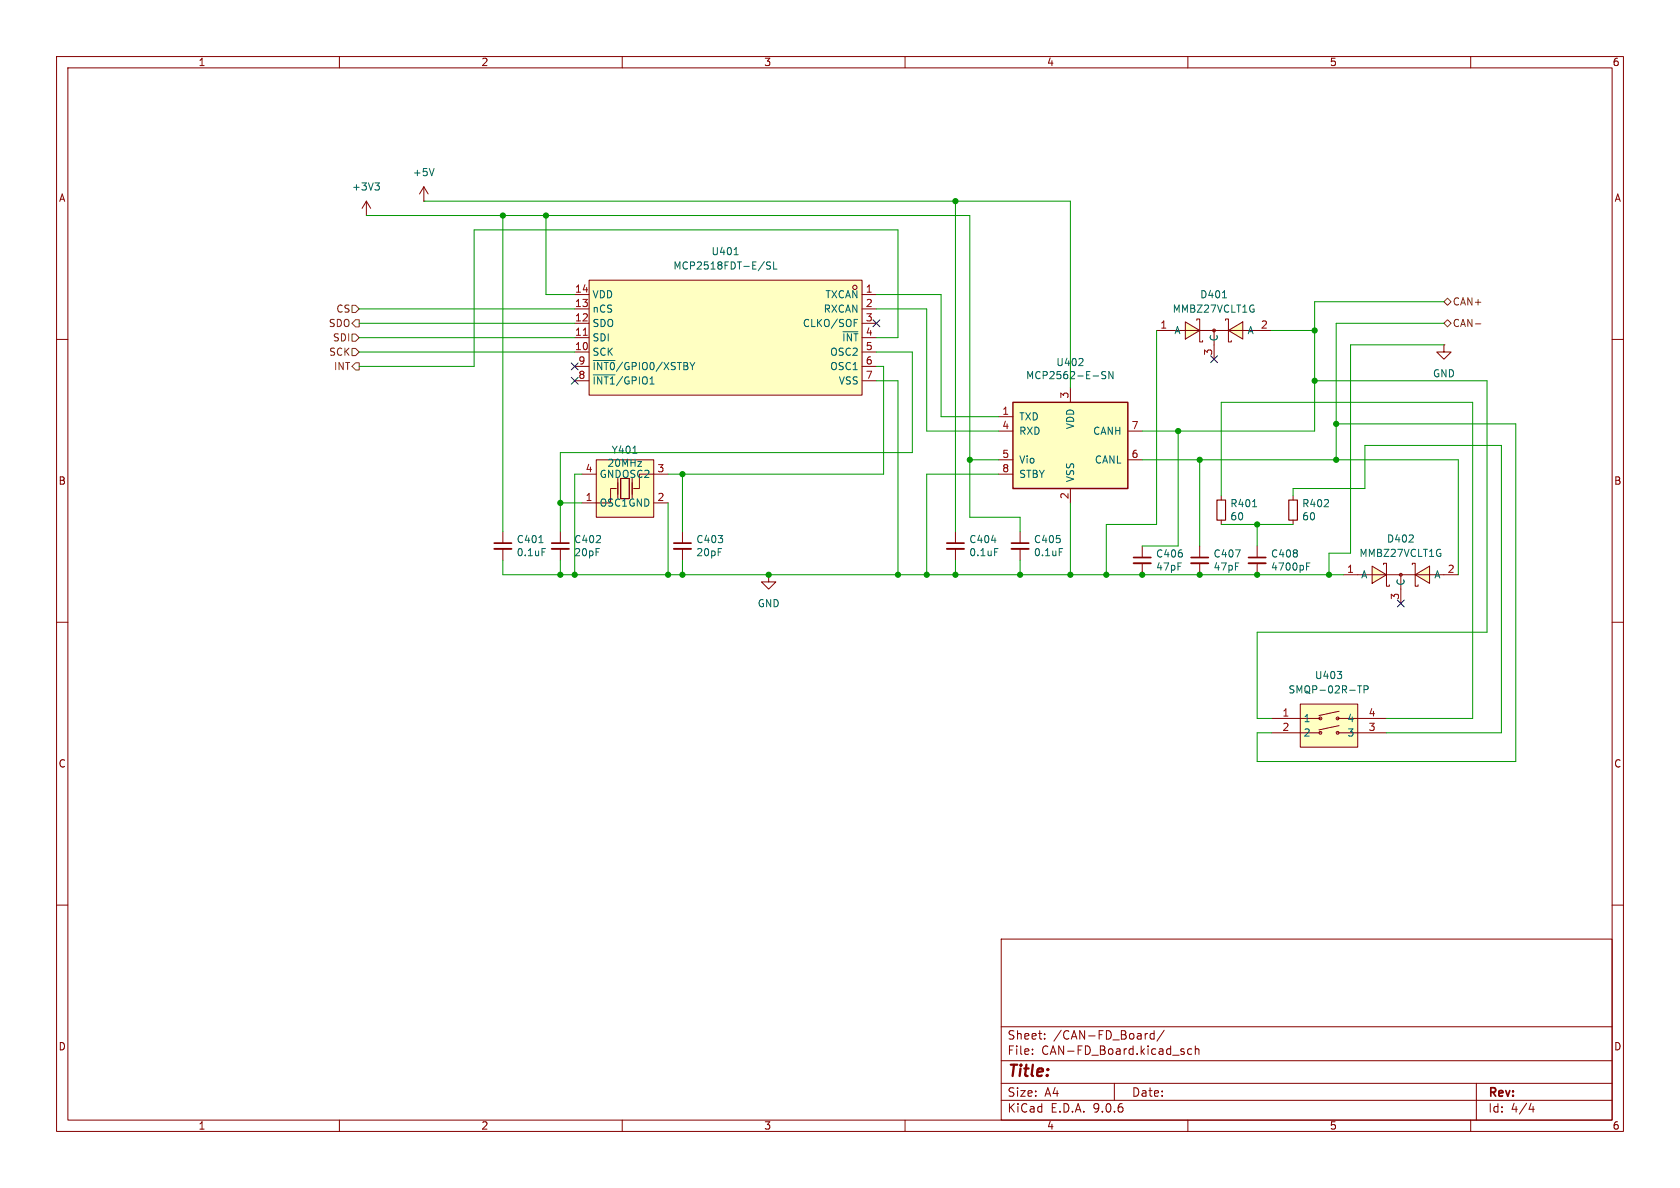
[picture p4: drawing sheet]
<svg xmlns="http://www.w3.org/2000/svg" width="297mm" height="210mm" viewBox="0 0 297 210" stroke-linecap="round" stroke-linejoin="round" font-family="sans-serif">
<g fill="none" stroke="#840000" stroke-width=".18">
<path d="M10 10h277v190h-277zM12 12h273v186h-273zM60 10v2M110 10v2M160 10v2M210 10v2M260 10v2M10 60h2M285 60h2M10 110h2M285 110h2M10 160h2"/>
<path d="M177 166h108v32h-108zM285 160h2M60 198v2M110 198v2M160 198v2M177 194.5h108M177 191.5h108M177 187.5h108M177 181.5h108M182.5 186.3v.1M182.5 185.5v.1M184.7 183.6v.1"/>
<path d="M184.7 182.8v.1M197 191.5v3M202.7 182.7h.2M204 182.8l-.4-.1-.3 .3v.4l.2 .2h.5M204 182.2v1.5M205.8 182.1l-1.3 2M209.2 185.9l.2 .2-.2 .3M209.2 185.4l.1 .1M210 198v2M210.7 185.5l-.5-.1-.2 .3v.4l.1 .2h.6M211.3 185.5l.2-.1 .4 .1 .1 .9M211.3 184.9v1.5"/>
<path d="M260 198v2M261 191.5v6.5M270.7 195l-.4 1.1h.9M271 195.6v1"/>
</g>
<g fill="#ffffc2">
<path d="M209.5 56.9l2.6 1.5-2.6 1.5z"/>
<path d="M217.2 58.4l2.5-1.5v3z"/>
</g>
<g fill="none" stroke="#840000" stroke-width=".18">
<path d="M204.5 58.4h20.3M209.5 56.9l2.6 1.5-2.6 1.5zM211.6 56.6v-.2h.5v4.1h.5v-.3M214.6 58.4v5.1M216.7 56.6v-.2h.5v4.1h.5v-.3M217.2 58.4l2.5-1.5v3z"/>
<circle cx="214.6" cy="58.4" r=".25"/>
</g>
<path d="M216.1 52.6h.7" fill="none" stroke="#006464" stroke-width=".18"/>
<path d="M104.1 49.5h48.3v20.4h-48.3z" fill="#ffffc2"/>
<g fill="none" stroke="#840000" stroke-width=".18">
<path d="M101.6 52.1h2.5M101.6 54.6h2.5M101.6 57.2h2.5M101.6 59.7h2.5M104.1 49.5h48.3v20.4h-48.3zM152.4 52.1h2.5M152.4 54.6h2.5M152.4 57.2h2.5M152.4 59.7h2.5M101.6 62.2h2.5M101.6 64.8h2.5M101.6 67.3h2.5"/>
<path d="M152.4 62.2h2.5M152.4 64.8h2.5M152.4 67.3h2.5M99.1 94v2M99.1 97v2.1"/>
<circle cx="151.1" cy="50.8" r=".38"/>
</g>
<path d="M129.8 45h.7M136.2 46.4l-.5-.1-.1 .1v.4l.5 .2 .1 .3-.2 .3-.5-.1M136.8 46.3v1.3h.6M149 58.6h2.7M151 57.1h.4M151 56.5h.6M104.9 63.7h3.8M104.9 66.3h3.8" fill="none" stroke="#006464" stroke-width=".18"/>
<path d="M103.1 59.3h.7" fill="none" stroke="#a90000" stroke-width=".18"/>
<path d="M97.5 96h3.1" fill="none" stroke="#840000" stroke-width=".3"/>
<path d="M97.5 97h3.1" fill="none" stroke="#840000" stroke-width=".33"/>
<g fill="#ffffc2">
<path d="M105.4 81.3h10.2v10.1h-10.2z"/>
<path d="M109.7 84.6h1.5v3.5h-1.5z"/>
</g>
<path d="M102.9 83.8h2.5M105.4 81.3h10.2v10.1h-10.2zM109 86.4h-1.1v2.5h-5M109.2 84.6v3.5M109.7 88.1v-3.5h1.5v3.5M109.7 84.6h1.5v3.5h-1.5zM111.8 84.6v3.5M115.6 88.9h2.5M118.1 83.8h-5.1v2.6h-1M120.6 94v2M120.6 97v2.1" fill="none" stroke="#840000" stroke-width=".18"/>
<path d="M111.9 80.1h.7" fill="none" stroke="#006464" stroke-width=".18"/>
<path d="M119.1 96h3.1" fill="none" stroke="#840000" stroke-width=".3"/>
<path d="M119.1 97h3.1" fill="none" stroke="#840000" stroke-width=".33"/>
<path d="M229.9 124.5h10.1v7.6h-10.1z" fill="#ffffc2"/>
<g fill="none" stroke="#840000" stroke-width=".18">
<path d="M224.8 127h8.6M224.8 129.5h8.6M229.9 124.5h10.1v7.6h-10.1zM236.5 127h8.6M236.5 129.5h8.6M236.7 125.7l-3.5 .8M236.7 128.3l-3.5 .7"/>
<circle cx="233.4" cy="127" r=".25"/>
<circle cx="233.4" cy="129.5" r=".25"/>
<circle cx="236.5" cy="127" r=".25"/>
<circle cx="236.5" cy="129.5" r=".25"/>
</g>
<path d="M236.4 118.7h.8l-.4 .5M237.1 119.3v.5M240 121.2h.7M240.4 121.2v1.3M241.1 121.9l.7-.1 .1-.1-.1-.3-.7-.2v1.3" fill="none" stroke="#006464" stroke-width=".18"/>
<g fill="#ffffc2">
<path d="M242.6 100.1l2.5 1.5-2.5 1.5z"/>
<path d="M250.2 101.6l2.5-1.5v3z"/>
</g>
<g fill="none" stroke="#840000" stroke-width=".18">
<path d="M255.3 61v1.2h1.2l-1.2 1.3-1.3-1.3h1.3M255.3 61h.1M244.6 99.8v-.2h.5v4h.5v-.2M249.7 99.8v-.2h.5v4h.5v-.2M237.5 101.6h20.3M242.6 100.1l2.5 1.5-2.5 1.5zM247.6 101.6v5.1M250.2 101.6l2.5-1.5v3z"/>
<circle cx="247.6" cy="101.6" r=".25"/>
</g>
<path d="M179.1 71.1h20.3v15.3h-20.3z" fill="#ffffc2"/>
<path d="M179.1 71.1h20.3v15.3h-20.3z" fill="none" stroke="#840000" stroke-width=".25"/>
<g fill="none" stroke="#840000" stroke-width=".18">
<path d="M64.8 38.1h.1M64.8 35.6l-.8 1.2M64.8 35.6l.7 1.2M64.8 35.6v2.5M74.9 35.6h.1M74.9 33l-.7 1.3M74.9 33l.8 1.3M74.9 33v2.6M176.5 73.7h2.6M176.5 76.2h2.6M189.2 68.6v2.5M199.4 76.2h2.5"/>
<path d="M88.9 94v2M88.9 97v2.1M168.9 94v2M168.9 97v2.1M176.5 81.3h2.6M176.5 83.8h2.6M180.3 94v2M180.3 97v2.1M189.2 86.4v2.5M199.4 81.3h2.5M201.9 96.5v2.1M201.9 99.6v2"/>
<path d="M212.1 96.5v2.1M212.1 99.6v2M215.9 87.6v.8M215.9 91.9v.8M222.2 96.5v2.1M222.2 99.6v2M228.6 87.6v.8M228.6 91.9v.8M135.9 101.6v1.3h1.3l-1.3 1.2-1.3-1.2h1.3M135.9 101.6h.1"/>
</g>
<g fill="none" stroke="#006464" stroke-width=".18">
<path d="M66.3 32.3h.8l-.5 .5M66.8 32.8l.3 .3v.3l-.3 .2M76.7 29.8l-.4 1.3M190.7 64.6h.8M191.4 63.5v.4M195.5 65.7h-.5l-.2 .1v.4l.6 .2 .1 .3-.3 .2h-.4M196.8 65.7v1.2l-.8-1.2v1.2M95.3 95.9h.7M95.8 97h.6M175.3 95.5h.8M175.8 97h.6M187.3 97h.6"/>
<path d="M218.4 97.2h.9l-.6 1.3M221.4 89.6h.8M231 99.5h.6M231 100.1h.4"/>
</g>
<path d="M87.4 96h3M167.4 96h3M178.8 96h3.1M200.4 98.6h3.1M210.6 98.6h3M220.7 98.6h3.1" fill="none" stroke="#840000" stroke-width=".3"/>
<path d="M87.4 97h3M167.4 97h3M178.8 97h3.1M200.4 99.6h3.1M210.6 99.6h3M220.7 99.6h3.1" fill="none" stroke="#840000" stroke-width=".33"/>
<path d="M215.1 88.4h1.6v3.5h-1.6zM227.8 88.4h1.6v3.5h-1.6z" fill="none" stroke="#840000" stroke-width=".2"/>
<path d="M62.2 54h.7l.6 .6-.6 .6h-.7zM62.2 57.2l.7-.7h.6v1.3h-.6zM62.2 59.1h.7l.6 .6-.6 .6h-.7zM255.3 57.2l.6-.7 .6 .7-.6 .6zM255.3 53.3l.6-.6 .6 .6-.6 .7zM260.8 57.2h1M62.2 61.6h.7l.6 .6-.6 .7h-.7zM62.2 64.8l.7-.7h.6v1.3h-.6z" fill="none" stroke="#725600" stroke-width=".18"/>
<g fill="none" stroke="#009600" stroke-width=".18">
<path d="M64.8 38.1h106.6v53.3h8.9v2.6M74.9 35.6h114.3v33M88.9 38.1v55.9M96.5 38.1v14h5.1M168.9 35.6v58.4M63.5 59.7h38.1M63.5 57.2h38.1M63.5 54.6h38.1M154.9 52.1h11.5v21.6h10.1M154.9 54.6h8.9v21.6h12.7M154.9 59.7h3.8v-19.1h-74.9v24.2h-20.3M204.5 58.4v34.3h-8.9v8.9"/>
<path d="M224.8 58.4h7.6M255.3 53.3h-22.9v22.9h-30.5M255.3 57.2h-19.1v24.1M63.5 62.2h38.1M154.9 62.2h6.4v17.8h-62.2v14M154.9 64.8h1.3v19h-38.1M154.9 67.3h3.8v34.3M208.3 76.2v20.3h-6.4M232.4 67.3h30.5v44.5h-40.7v15.2h2.6M236.2 74.9h31.8v59.7h-45.8v-5.1h2.6M255.3 61h-16.5v36.8h-3.9v3.8M88.9 99.1v2.5h148.6"/>
<path d="M99.1 99.1v2.5M99.1 88.9h3.8M102.9 83.8h-1.3v17.8M118.1 88.9v12.7M120.6 83.8v10.2M120.6 99.1v2.5M168.9 99.1v2.5M171.4 81.3h5.1M176.5 83.8h-12.7v17.8M180.3 99.1v2.5M189.2 88.9v12.7M201.9 81.3h55.9v20.3"/>
<path d="M212.1 81.3v15.2M215.9 92.7h12.7M215.9 87.6v-16.5h44.4v55.9h-15.2M222.2 92.7v3.8M228.6 87.6v-1.2h12.7v-7.7h24.1v50.8h-20.3"/>
</g>
<path d="M154.3 56.5l1.2 1.3M155.5 56.5l-1.2 1.3M101 64.2l1.2 1.2M101 66.7l1.2 1.2M102.2 64.2l-1.2 1.2M102.2 66.7l-1.2 1.2M214 62.9l1.2 1.2M215.2 62.9l-1.2 1.2M247 106.1l1.3 1.2M248.3 106.1l-1.3 1.2" fill="none" stroke="#000084" stroke-width=".18"/>
<g fill="#009600" stroke="#009600" stroke-width=".18">
<circle cx="168.9" cy="35.6" r=".46"/>
<circle cx="158.7" cy="101.6" r=".46"/>
<circle cx="163.8" cy="101.6" r=".46"/>
<circle cx="171.4" cy="81.3" r=".46"/>
<circle cx="168.9" cy="101.6" r=".46"/>
<circle cx="208.3" cy="76.2" r=".46"/>
<circle cx="180.3" cy="101.6" r=".46"/>
<circle cx="189.2" cy="101.6" r=".46"/>
<circle cx="195.6" cy="101.6" r=".46"/>
<circle cx="236.2" cy="81.3" r=".46"/>
<circle cx="236.2" cy="74.9" r=".46"/>
<circle cx="212.1" cy="101.6" r=".46"/>
<circle cx="201.9" cy="101.6" r=".46"/>
<circle cx="212.1" cy="81.3" r=".46"/>
<circle cx="232.4" cy="67.3" r=".46"/>
<circle cx="88.9" cy="38.1" r=".46"/>
<circle cx="99.1" cy="101.6" r=".46"/>
<circle cx="222.2" cy="92.7" r=".46"/>
<circle cx="222.2" cy="101.6" r=".46"/>
<circle cx="234.9" cy="101.6" r=".46"/>
<circle cx="232.4" cy="58.4" r=".46"/>
<circle cx="120.6" cy="101.6" r=".46"/>
<circle cx="118.1" cy="101.6" r=".46"/>
<circle cx="99.1" cy="88.9" r=".46"/>
<circle cx="120.6" cy="83.8" r=".46"/>
<circle cx="101.6" cy="101.6" r=".46"/>
<circle cx="96.5" cy="38.1" r=".46"/>
<circle cx="135.9" cy="101.6" r=".46"/>
</g>
<text font-size="2.8" fill="#840000" x="178" y="190.9">Title:</text>
<g font-size="2.1" fill="#840000">
<text x="178" y="184">Sheet:</text>
<text x="186.2" y="184">/CAN-FD_Board/</text>
<text x="178" y="186.7">File:</text>
<text x="184.1" y="186.7">CAN-FD_Board.kicad_sch</text>
<text x="178" y="196.9">KiCad</text>
<text x="178" y="194.1">Size:</text>
<text x="184.7" y="194.1">A4</text>
<text x="185.7" y="196.9">E.D.A.</text>
<text x="193.3" y="196.9">9.0.6</text>
<text x="200" y="194.1">Date:</text>
<text x="263" y="194.3">Rev:</text>
<text x="263" y="196.9">Id:</text>
<text x="267.1" y="196.9">4/4</text>
</g>
<g font-size="1.8" fill="#840000">
<text x="35" y="11.9">1</text>
<text x="85" y="11.9">2</text>
<text x="135" y="11.9">3</text>
<text x="185" y="11.9">4</text>
<text x="235" y="11.9">5</text>
<text x="285" y="11.9">6</text>
<text x="10.3" y="35.9">A</text>
<text x="285.3" y="35.9">A</text>
<text x="10.3" y="85.9">B</text>
<text x="285.3" y="85.9">B</text>
<text x="10.3" y="135.9">C</text>
<text x="285.3" y="135.9">C</text>
<text x="10.3" y="185.9">D</text>
<text x="285.3" y="185.9">D</text>
<text x="35" y="199.9">1</text>
<text x="85" y="199.9">2</text>
<text x="135" y="199.9">3</text>
<text x="185" y="199.9">4</text>
<text x="235" y="199.9">5</text>
<text x="285" y="199.9">6</text>
</g>
<g font-size="1.8" fill="#006464">
<text x="62.1" y="33.9">+3V3</text>
<text x="72.9" y="31.3">+5V</text>
<text x="118.9" y="47.9">MCP2518FDT-E/SL</text>
<text x="125.7" y="45.3">U401</text>
<text x="104.6" y="52.9">VDD</text>
<text x="145.8" y="52.9">TXCAN</text>
<text x="212.1" y="52.9">D401</text>
<text x="104.6" y="55.5">nCS</text>
<text x="104.6" y="58">SDO</text>
<text x="141.8" y="58">CLKO/SOF</text>
<text x="145.5" y="55.5">RXCAN</text>
<text x="207.2" y="55.5">MMBZ27VCLT1G</text>
<text x="207.5" y="59.3">A</text>
<text x="220.5" y="59.3">A</text>
<text x="104.6" y="60.6">SDI</text>
<text x="104.6" y="63.1">SCK</text>
<text x="104.6" y="65.6">~{INT0}/GPIO0/XSTBY</text>
<text x="146.7" y="63.1">OSC2</text>
<text x="146.7" y="65.6">OSC1</text>
<text x="148.8" y="60.6">~{INT}</text>
<text x="186.6" y="64.9">U402</text>
<text x="215.5" y="60.5" transform="rotate(-90 215.5 60.5)">C</text>
<text x="104.6" y="68.2">~{INT1}/GPIO1</text>
<text x="148.2" y="68.2">VSS</text>
<text x="181.3" y="67.2">MCP2562-E-SN</text>
<text x="253.2" y="66.9">GND</text>
<text x="180.1" y="74.5">TXD</text>
<text x="180.1" y="77.1">RXD</text>
<text x="190.1" y="76" transform="rotate(-90 190.1 76)">VDD</text>
<text x="193.2" y="77.1">CANH</text>
<text x="107.3" y="82.7">20MHz</text>
<text x="108" y="80.4">Y401</text>
<text x="180.1" y="82.1">Vio</text>
<text x="193.5" y="82.1">CANL</text>
<text x="105.9" y="84.7">GND</text>
<text x="105.9" y="89.8">OSC1GND</text>
<text x="109.8" y="84.7">OSC2</text>
<text x="180.1" y="84.7">STBY</text>
<text x="190.1" y="85.3" transform="rotate(-90 190.1 85.3)">VSS</text>
<text x="217.4" y="89.9">R401</text>
<text x="230.1" y="89.9">R402</text>
<text x="217.4" y="92.2">60</text>
<text x="230.1" y="92.2">60</text>
<text x="91.2" y="96.2">C401</text>
<text x="91.2" y="98.5">0.1uF</text>
<text x="101.4" y="96.2">C402</text>
<text x="101.4" y="98.5">20pF</text>
<text x="123" y="96.2">C403</text>
<text x="123" y="98.5">20pF</text>
<text x="171.3" y="96.2">C404</text>
<text x="171.3" y="98.5">0.1uF</text>
<text x="182.7" y="96.2">C405</text>
<text x="182.7" y="98.5">0.1uF</text>
<text x="204.3" y="98.8">C406</text>
<text x="204.3" y="101.1">47pF</text>
<text x="214.4" y="98.8">C407</text>
<text x="214.4" y="101.1">47pF</text>
<text x="224.6" y="98.8">C408</text>
<text x="224.6" y="101.1">4700pF</text>
<text x="240.2" y="98.7">MMBZ27VCLT1G</text>
<text x="245.1" y="96.1">D402</text>
<text x="133.9" y="107.5">GND</text>
<text x="240.5" y="102.5">A</text>
<text x="248.5" y="103.6" transform="rotate(-90 248.5 103.6)">C</text>
<text x="253.5" y="102.5">A</text>
<text x="227.7" y="122.8">SMQP-02R-TP</text>
<text x="232.4" y="120.2">U403</text>
<text x="230.4" y="127.9">1</text>
<text x="230.4" y="130.4">2</text>
<text x="238.1" y="127.9">4</text>
<text x="238.1" y="130.4">3</text>
</g>
<g font-size="1.8" fill="#a90000">
<text x="101.6" y="51.8">14</text>
<text x="153" y="51.8">1</text>
<text x="101.6" y="54.4">13</text>
<text x="101.6" y="56.9">12</text>
<text x="101.6" y="59.4">11</text>
<text x="153" y="54.4">2</text>
<text x="153" y="56.9">3</text>
<text x="153" y="59.4">4</text>
<text x="205" y="58.2">1</text>
<text x="222.8" y="58.2">2</text>
<text x="101.6" y="62">10</text>
<text x="102.2" y="64.5">9</text>
<text x="153" y="62">5</text>
<text x="153" y="64.5">6</text>
<text x="214.4" y="62.9" transform="rotate(-90 214.4 62.9)">3</text>
<text x="102.2" y="67.1">8</text>
<text x="153" y="67.1">7</text>
<text x="189" y="70.6" transform="rotate(-90 189 70.6)">3</text>
<text x="177.1" y="73.4">1</text>
<text x="177.1" y="75.9">4</text>
<text x="200" y="75.9">7</text>
<text x="103.4" y="83.6">4</text>
<text x="116.1" y="83.6">3</text>
<text x="177.1" y="81">5</text>
<text x="177.1" y="83.6">8</text>
<text x="200" y="81">6</text>
<text x="103.4" y="88.6">1</text>
<text x="116.1" y="88.6">2</text>
<text x="189" y="88.3" transform="rotate(-90 189 88.3)">2</text>
<text x="238.1" y="101.3">1</text>
<text x="255.8" y="101.3">2</text>
<text x="247.4" y="106.1" transform="rotate(-90 247.4 106.1)">3</text>
<text x="226.6" y="126.7">1</text>
<text x="226.6" y="129.3">2</text>
<text x="241.9" y="126.7">4</text>
<text x="241.9" y="129.3">3</text>
</g>
<g font-size="1.8" fill="#725600">
<text x="58" y="58">SDO</text>
<text x="59.4" y="55.5">CS</text>
<text x="256.7" y="58">CAN-</text>
<text x="256.7" y="54.2">CAN+</text>
<text x="58.1" y="63.1">SCK</text>
<text x="58.8" y="60.6">SDI</text>
<text x="58.9" y="65.6">INT</text>
</g>
</svg>
